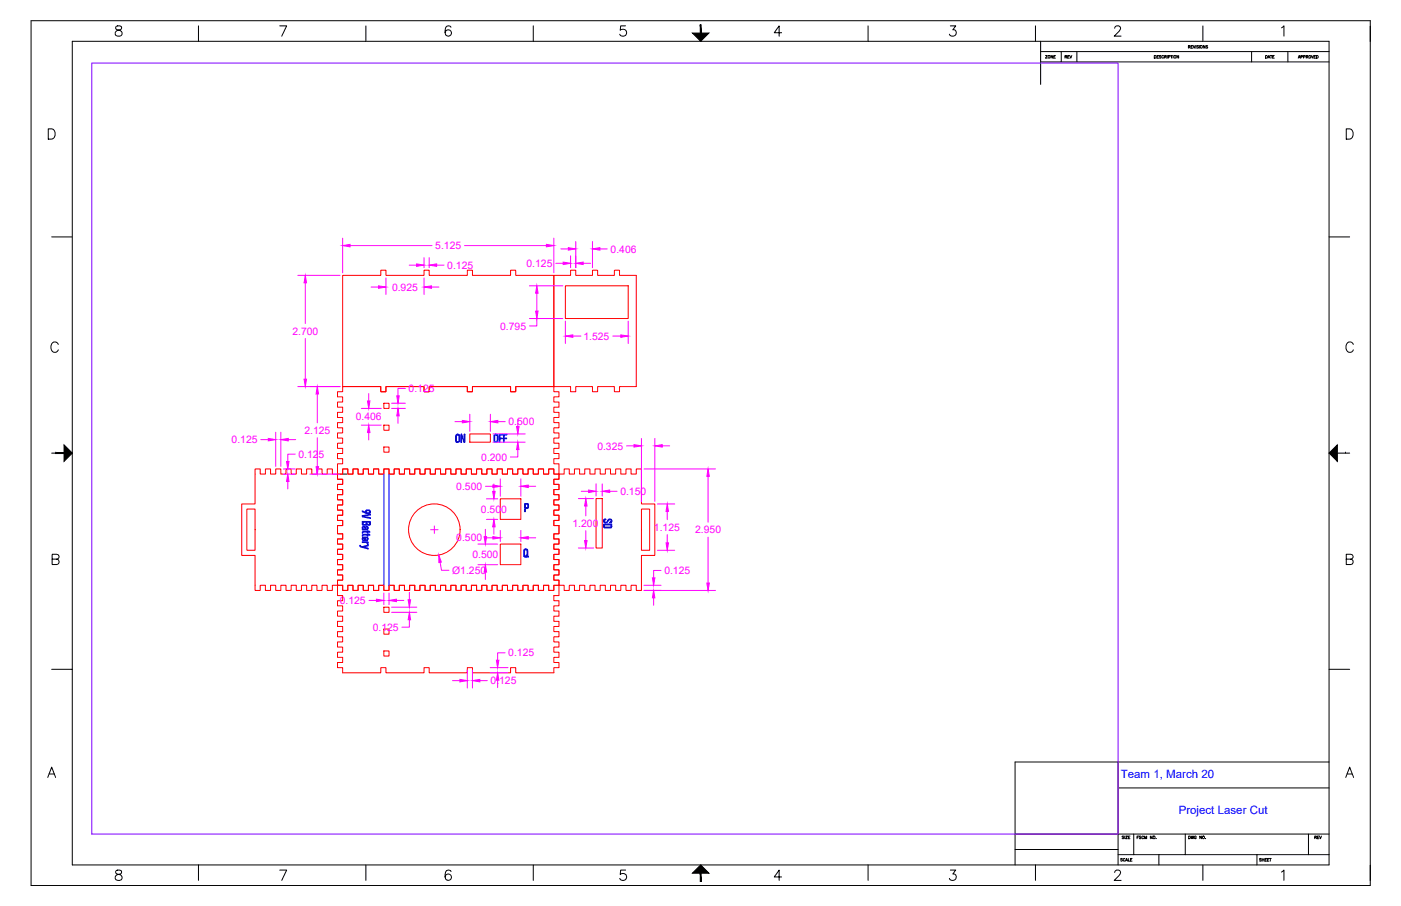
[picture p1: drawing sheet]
<svg xmlns="http://www.w3.org/2000/svg" width="864mm" height="559mm" viewBox="0 0 864 559" stroke-linecap="round" stroke-linejoin="round" font-family="sans-serif">
<!-- layer: Cut Layer -->
<g fill="none" stroke="#f00" stroke-width=".62">
<path d="M211 170h24v-3h3v3h23v-3h4v3h23v-3h3v3h24v-3h3v3h23v68h-23v4h-3v-4h-24v4h-3v-4h-23v4h-4v-4h-23v4h-3v-4h-24zM341 170h11v-3h3v3h10v-3h3v3h11v-3h3v3h10v68h-10v4h-3v-4h-11v4h-3v-4h-10v4h-3v-4h-11zM349 176h38v20h-38zM208 242h3v-4h24v4h3v-4h23v4h4v-4h23v4h3v-4h24v4h3v-4h23v4h4v3h-4v3h4v3h-4v3h4v3h-4v4h4v3h-4v3h4v3h-4v3h4v4h-4v3h4v3h-4v3h4v6h-4v-3h-3v3h-3v-3h-3v3h-3v-3h-3v3h-4v-3h-3v3h-3v-3h-3v3h-3v-3h-4v3h-3v-3h-3v3h-3v-3h-3v3h-3v-3h-4v3h-3v-3h-3v3h-3v-3h-3v3h-3v-3h-4v3h-3v-3h-3v3h-3v-3h-3v3h-4v-3h-3v3h-3v-3h-3v3h-3v-3h-3v3h-4v-3h-3v3h-3v-3h-3v3h-3v-3h-3v3h-4v-3h-3v3h-3v-6h3v-3h-3v-3h3v-3h-3v-4h3v-3h-3v-3h3v-3h-3v-3h3v-4h-3v-3h3v-3h-3v-3h3v-3h-3zM237 249h3v3h-3zM237 262h3v3h-3zM237 276h3v3h-3zM290 268h12v5h-12zM208 292h3v-3h3v3h4v-3h3v3h3v-3h3v3h3v-3h3v3h4v-3h3v3h3v-3h3v3h3v-3h3v3h4v-3h3v3h3v-3h3v3h3v-3h4v3h3v-3h3v3h3v-3h3v3h3v-3h4v3h3v-3h3v3h3v-3h3v3h3v-3h4v3h3v-3h3v3h3v-3h3v3h4v-3h3v3h3v-3h3v3h3v-3h3v3h4M208 292v4h3v3h-3v3h3v3h-3v3h3v3h-3v4h3v3h-3v3h3v3h-3M208 292h-3v-3h-3v3h-3v-3h-4v3h-3v-3h-3v3h-3v-3h-3v3h-4v-3h-3v3h-3v-3h-3v3h-3v-3h-3v3h-4v-3h-3v22h-8v32h8v21h3v-3h4v3h3v-3h3v3h3v-3h3v3h3v-3h4v3h3v-3h3v3h3v-3h3v3h4v-3h3v3h3v-3h3M345 292v4h-4v3h4v3h-4v3h4v3h-4v3h4v4h-4v3h4v3h-4v3h4"/>
<path d="M345 292h3v-3h3v3h3v-3h3v3h3v-3h4v3h3v-3h3v3h3v-3h3v3h3v-3h4v3h3v-3h3v3h3v-3h3v22h9v32h-9v21h-3v-3h-3v3h-3v-3h-3v3h-4v-3h-3v3h-3v-3h-3v3h-3v-3h-3v3h-4v-3h-3v3h-3v-3h-3v3h-3v-3h-3M152 314h5v25h-5zM308 308h13v12h-13zM367 308h4v30h-4zM395 314h5v25h-5zM208 324v5h3v3M211 332h-3v4h3v3h-3v3h3v3h-3v3h3v3h-3v4h3v3h-3v3M308 336h13v12h-13zM345 324v5h-4v3h4v4h-4v3h4v3h-4v3h4v3h-4v3h4v4h-4v3h4v3M208 361h3v3h3v-3h4v3h3v-3h3v3h3v-3h3v3h3v-3h4v3h3v-3h3v3h3v-3h3v3h3v-3h4v3h3v-3h3v3h3v-3h3v3h4v-3h3v3h3v-3h3v3h3v-3h3v3h4v-3h3v3h3v-3h3v3h3v-3h3v3h4v-3h3v3h3v-3h3v3h3v-3h4v3h3v-3h3v3h3v-3h3v3h3v-3h4M208 361h3v3h3v-3h4v3h3v-3h3v3h3v-3h3v3h3v-3h4v3h3v-3h3v3h3v-3h3v3h3v-3h4v3h3v-3h3v3h3v-3h3v3h4v-3h3v3h3v-3h3v3h3v-3h3v3h4v-3h3v3h3v-3h3v3h3v-3h3v3h4v-3h3v3h3v-3h3v3h3v-3h4v3h3v-3h3v3h3v-3h3v3h3v-3h4v6h-4v4h4v3h-4v3h4v3h-4v3h4v3h-4v4h4v3h-4v3h4v3h-4v3h4v3h-4v4h4v3h-4v3h-23v-3h-3v3h-24v-3h-3v3h-23v-3h-4v3h-23v-3h-3v3h-24v-3h-3v-3h3v-4h-3v-3h3v-3h-3v-3h3v-3h-3v-3h3v-4h-3v-3h3v-3h-3v-3h3v-3h-3v-3h3v-4h-3zM237 374h3v4h-3z"/>
<path d="M237 388h3v3h-3zM237 401h3v4h-3z"/>
<circle cx="268" cy="327" r="16"/>
</g>
<!-- layer: 0 -->
<path d="M211 292h3" fill="none" stroke="#000" stroke-width=".62"/>
<!-- layer: Outline Layer -->
<path d="M237 292v69M240 292v69" fill="none" stroke="#00f" stroke-width=".62"/>
<!-- layer: Cut Layer -->
<g fill="none" stroke="#00f" stroke-width=".62">
<path d="M281 268h2h-1l-1 1v3h1l-1 1v-1zM282 268h1v4a1.3 1.3 0 0 1 0 1 1.3 1.3 0 0 1-2 0l2-1v-3zM284 268h1v5h-1zM285 268l1 5zM286 268h1v5h-1zM305 268h2h-2v1v3h1h-1h-1zM306 268h1v4a1.3 1.3 0 0 1-1 1 1.3 1.3 0 0 1-1-1h1v-3zM308 268h2h-2v2h2v1h-2v2zM310 268h2h-1v2h1v1h-1v2h-1zM223 315l2 1h-2zM223 318l5-1v1zM223 318l5 1v1l-5-1z"/>
<path d="M226 315v1h2a1.5 1.5 0 0 1-1 1 1.5 1.5 0 0 1-2-1zM226 315a1.5 1.5 0 0 1 2 0 1.5 1.5 0 0 1 0 1v1l-1-2-1 1zM323 311h3h-2v2l1 1h-1v2h-1zM325 311l1 1-1 2-1-1h1zM222 336l5 2v1l-5-2zM223 322h5v2v-2h-2v2v-2h-2v2zM223 326h2v-1v1h1l1-1a1.1 1.1 0 0 1 0 1 1.1 1.1 0 0 1-1 1h-3zM223 334h4v1h-4zM223 332l1-1v2h-1zM223 337l4-1v1zM223 325h2v1a.8 .8 0 0 0-1-1 .8 .8 0 0 0 0 1zM223 328l4-1 1 1h-1v1l-1-1h-2l-1 1z"/>
<path d="M223 330l4-1 1 1h-1v1l-1-1h-2l-1 1zM224 326h.1M224 331h2a1.1 1.1 0 0 1 1 1 1.1 1.1 0 0 1-1 1v-1h-1v1v-1h-1zM224 322v1h2v1h-2zM225 332v1l1-1v1h-1zM226 325h1v1zM226 322v1h2v1h-2zM226 335l1 1h-1zM323 339h2h-2v3l1 1h-1zM324 339h1l1 5-3-1h2h-1l1-1v-3zM372 323h5v2v-1h-4v2zM372 320h1v1h-1z"/>
<path d="M372 320v1a1.6 1.6 0 0 0 2 1 1.6 1.6 0 0 0 1-2h1a1.3 1.3 0 0 1 1 1 1.3 1.3 0 0 1 0 1v-1a1.2 1.2 0 0 0-2 0 1.2 1.2 0 0 0 0 1l-1 1a1.3 1.3 0 0 1-2-1 1.3 1.3 0 0 1 0-2zM373 324v1h4l-4 1zM376 322l1-1v1l-1 1zM323 343h2zM324 342l1 1h-1z"/>
</g>
<!-- layer: Dim -->
<g fill="none" stroke="#f0f" stroke-width=".62">
<path d="M211 147v21M216 151h50M261 159v6M265 159v6M286 151h51M341 147v21M346 154h4M352 158v7M355 149v16M365 149v16M370 154h4M184 170h26"/>
<path d="M188 174v26M229 177h4M238 171v11M252 164h5M261 171v11M266 177h5M269 164h5M326 176h21M343 162h4M359 162h5M326 196h21M331 196v5h-5"/>
<path d="M331 181v11M349 198v14M387 198v14M188 209v25M353 207h5M378 207h5M184 238h26M250 240h-5v4M196 243v18M223 252h12M227 243v4M241 252h9"/>
<path d="M241 249h9M245 256v5M290 255v11M302 255v11M319 259v4M161 271h4M170 267v21M173 267v21M178 271h4M196 270v18M223 262h12M227 267v4"/>
<path d="M280 260h5M304 268h20M304 273h20M307 260h4M319 277v5h-4M386 275h5M395 270v39M404 270v39M408 275h5M175 292h7M175 289h7M177 297v5"/>
<path d="M182 280h-5v5M191 292h19M299 300h5M304 299v4M308 295v11M321 295v11M326 300h4M367 298v8M371 298v8M397 289h44M436 294v28M300 308h7"/>
<path d="M357 308h9M358 303h5M361 312v6M376 303h4M405 311h11M411 315v5M265 327h5M268 324v5M295 336h12M299 326v5M299 332h5M300 320h7"/>
<path d="M304 325v4M308 327v7M321 327v7M326 332h4M357 338h9M361 327v6M405 339h11M411 330v5M436 331v29M271 347l1 5h5M295 348h12M299 353v4"/>
<path d="M407 352h-4v4M227 370h5M237 366v7M240 366v7M241 374h16M241 378h16M244 370h5M252 365v5M397 364h44M397 361h10M403 369v4M252 382v5h-4"/>
<path d="M279 420h4M288 413v11M291 413v11M296 420h4M302 415h11M302 412h11M307 420v4M311 403h-4v4"/>
</g>
<g fill="#f0f" stroke="#f0f" stroke-width=".62">
<path d="M173 271l5-1v2z"/>
<path d="M165 270l5 1-5 1z"/>
<path d="M177 292l1 5h-1z"/>
<path d="M177 285h1l-1 4z"/>
<path d="M187 234h2l-1 4z"/>
<path d="M188 170l1 4h-2z"/>
<path d="M349 207h4v1z"/>
<path d="M383 207h4l-4 1z"/>
<path d="M331 176l1 5h-2z"/>
<path d="M330 192h2l-1 4z"/>
<path d="M337 151h4l-4 1z"/>
<path d="M211 151h5v1z"/>
<path d="M257 163l4 1h-4z"/>
<path d="M265 164l4-1v1z"/>
<path d="M233 176l5 1-5 1z"/>
<path d="M261 177l5-1v2z"/>
<path d="M245 252l1 4h-1z"/>
<path d="M245 244h1l-1 5z"/>
<path d="M285 259l5 1-5 1z"/>
<path d="M302 260l5-1v2z"/>
<path d="M318 263h2l-1 5z"/>
<path d="M319 273l1 4h-2z"/>
<path d="M304 303h1l-1 5z"/>
<path d="M304 320l1 5h-1z"/>
<path d="M321 300l5-1v2z"/>
<path d="M304 299l4 1-4 1z"/>
<path d="M270 342l2 5h-1z"/>
<path d="M321 332l5-1v1z"/>
<path d="M304 331l4 1h-4z"/>
<path d="M298 331h2l-1 5z"/>
<path d="M299 348l1 5h-2z"/>
<path d="M360 333h2l-1 5z"/>
<path d="M361 308l1 4h-2z"/>
<path d="M363 302l4 1-4 1z"/>
<path d="M371 303l5-1v2z"/>
<path d="M411 311l1 4h-1z"/>
<path d="M411 335h1l-1 4z"/>
<path d="M404 275l4-1v2z"/>
<path d="M391 274l4 1-4 1z"/>
<path d="M283 419l5 1-5 1z"/>
<path d="M291 420l5-1v2z"/>
<path d="M307 415l1 5h-2z"/>
<path d="M306 407h2l-1 5z"/>
<path d="M252 370h1l-1 4z"/>
<path d="M252 378l1 4h-1z"/>
<path d="M240 370h4v1z"/>
<path d="M232 370h5l-5 1z"/>
<path d="M196 238v5h-1z"/>
<path d="M195 288h1v4z"/>
<path d="M227 247h1l-1 5z"/>
<path d="M227 262l1 5h-1z"/>
<path d="M350 153l5 1h-5z"/>
<path d="M365 154l5-1v1z"/>
<path d="M355 162h4v1z"/>
<path d="M347 162h5l-5 1z"/>
<path d="M436 289l1 5h-1z"/>
<path d="M436 360h1l-1 4z"/>
<path d="M403 364l1 5h-2z"/>
<path d="M402 356h2l-1 5z"/>
</g>
<!-- layer: Title Block -->
<g fill="none" stroke="#000" stroke-width=".62">
<path d="M19 13h826v533h-826zM72 16a1.3 1.3 0 0 0 0 2l1 1a1.8 1.8 0 0 1 2 1 1.8 1.8 0 0 1-1 2h-1a1.8 1.8 0 0 1-2-2 1.8 1.8 0 0 1 2-1l1-1a1.3 1.3 0 0 0 1-2zM122 16v9M172 16h5l-3 6M226 16v9M278 17a1.9 1.9 0 0 0-3-1 4 4 0 0 0 1 6 2 2 0 0 0 2-2 2 2 0 0 0-2-2 2 2 0 0 0-2 2M329 16v9M386 16h-3l-1 3a2.2 2.2 0 0 1 4 0 2.2 2.2 0 0 1-1 3 2.2 2.2 0 0 1-3-1M432 16v9M535 16v9M586 16h3l-2 2a2.2 2.2 0 0 1 2 4 2.1 2.1 0 0 1-4-1M638 16v9"/>
<path d="M687 17l1-1h2l1 1-1 2-3 3h4M741 16v9M790 17l1-1v6M45 25h774v508h-774zM482 20h-5l3-4v6M641 32h178M641 38h178M641 25v27M664 32v6M712 34v2zM713 35h1M714 34h-1v2h1"/>
<path d="M716 34h-1l1 2h-1M717 35a.7 .7 0 0 0-1 0 .7 .7 0 0 0 0 1 .7 .7 0 0 0 1 0v-1M718 35h1v-1h-1v2M718 35l1 1M720 34v2M720 35h1v-1h-1v2M722 34h1M722 34v2M723 34v2M727 34v2l-2-2v2M733 29h1v-1h-1v2M733 29l1 1"/>
<path d="M734 29h1M735 28h-1v2h1M735 28l1 2 1-2M737 28v2M739 28h-1l1 1h-1M739 28v2M743 28v2l-1-2v2M744 28h-1l1 1h-1M772 32v6M794 32v6M30 79h2a3 3 0 0 1 2 4 3 3 0 0 1-2 3h-2zM830 79h2a3 3 0 0 1 2 4 3 3 0 0 1-2 3h-2z"/>
<path d="M32 146h13M819 146h13M36 212a2.3 2.3 0 0 0-3-1 2.3 2.3 0 0 0-2 2v2a2.3 2.3 0 0 0 2 2 2.3 2.3 0 0 0 3-1M834 212a2.3 2.3 0 0 0-2-1 2.3 2.3 0 0 0-2 2v2a2.3 2.3 0 0 0 2 2 2.3 2.3 0 0 0 2-1M32 279h13M34 279h.1M819 279h13M829 279h.1M32 345h4v-1v-2h-1h-3v6h3a1.7 1.7 0 0 0 1-1 1.7 1.7 0 0 0-1-2M830 345h3l1-1v-2h-1h-3v6h3a1.7 1.7 0 0 0 1-1 1.7 1.7 0 0 0-1-2M32 413h13M819 413h13"/>
<path d="M29 480l3-7 2 7M30 477h3M689 470v63M819 470h-193v63M830 480l2-7 2 7M830 477h3M689 486h130M626 514h193M699 514v13M731 514v13M807 514v13M72 537a1.3 1.3 0 0 0 0 2 2.3 2.3 0 0 1 3 1 2.3 2.3 0 0 1 0 3h-2a1.8 1.8 0 0 1-2-2 1.8 1.8 0 0 1 2-2h1a1.3 1.3 0 0 0 1-2z"/>
<path d="M122 533v10M172 537h5l-3 6M226 533v10M278 538a1.8 1.8 0 0 0-2-1 1.8 1.8 0 0 0-1 1 4 4 0 0 0 1 5 2 2 0 0 0 2-2 2 2 0 0 0-2-2 2 2 0 0 0-2 2M329 533v10M386 537h-3l-1 2a2.2 2.2 0 0 1 4 0 2.2 2.2 0 0 1-1 4 2.2 2.2 0 0 1-3-1M432 533v10M535 533v10M586 537h3l-2 2a2.1 2.1 0 0 1 2 3 2.1 2.1 0 0 1-4 0M626 524h63M638 533v10M687 538l1-1h2l1 1-1 2-3 3h4"/>
<path d="M689 527h130M714 527v6M741 533v10M790 538l1-1v6M482 541h-5l3-4v6"/>
<circle cx="724" cy="35" r=".8"/>
<circle cx="740" cy="29" r=".8"/>
</g>
<g fill="#000" stroke="#000" stroke-width=".62">
<path d="M427 20h10l-5 5zM39 274l6 5-6 6zM819 279l5-5v11zM432 533l5 6h-10z"/>
<path d="M432 15v5v-5zM432 15v5z"/>
<path d="M34 279v1l5-1zM34 280l5-1v1z"/>
<path d="M432 539v5zM432 539v5z"/>
</g>
<!-- layer: Viewport -->
<path d="M57 39h632v475h-632z" fill="none" stroke="#7f00ff" stroke-width=".62"/>
<g font-size="7.1" fill="#00f">
<text x="691" y="480">Team 1, March 20</text>
<text x="727" y="502">Project Laser Cut</text>
</g>
<g font-size="6.4" fill="#f0f">
<text x="268" y="154">5.125</text>
<text x="376" y="156">0.406</text>
<text x="276" y="166">0.125</text>
<text x="325" y="165">0.125</text>
<text x="242" y="179">0.925</text>
<text x="308" y="203">0.795</text>
<text x="180" y="206">2.700</text>
<text x="360" y="210">1.525</text>
<text x="252" y="242">0.125</text>
<text x="219" y="259">0.406</text>
<text x="313" y="262">0.500</text>
<text x="188" y="268">2.125</text>
<text x="143" y="273">0.125</text>
<text x="368" y="277">0.325</text>
<text x="184" y="282">0.125</text>
<text x="297" y="284">0.200</text>
<text x="281" y="302">0.500</text>
<text x="382" y="305">0.150</text>
<text x="296" y="316">0.500</text>
<text x="353" y="325">1.200</text>
<text x="403" y="327">1.125</text>
<text x="429" y="329">2.950</text>
<text x="281" y="334">0.500</text>
<text x="291" y="344">0.500</text>
<text x="279" y="354">Ø1.250</text>
<text x="410" y="354">0.125</text>
<text x="209" y="373">0.125</text>
<text x="230" y="389">0.125</text>
<text x="313" y="405">0.125</text>
<text x="302" y="422">0.125</text>
</g>
<g font-size="4.9">
<text x="643" y="37">ZONE</text>
<text x="655" y="37">REV</text>
<text x="779" y="37">DATE</text>
<text x="799" y="37">APPROVED</text>
<text x="691" y="519">SIZE</text>
<text x="700" y="519">FSCM NO.</text>
<text x="732" y="519">DWG NO.</text>
<text x="810" y="519">REV</text>
<text x="690" y="532">SCALE</text>
<text x="775" y="532">SHEET</text>
</g>
</svg>
